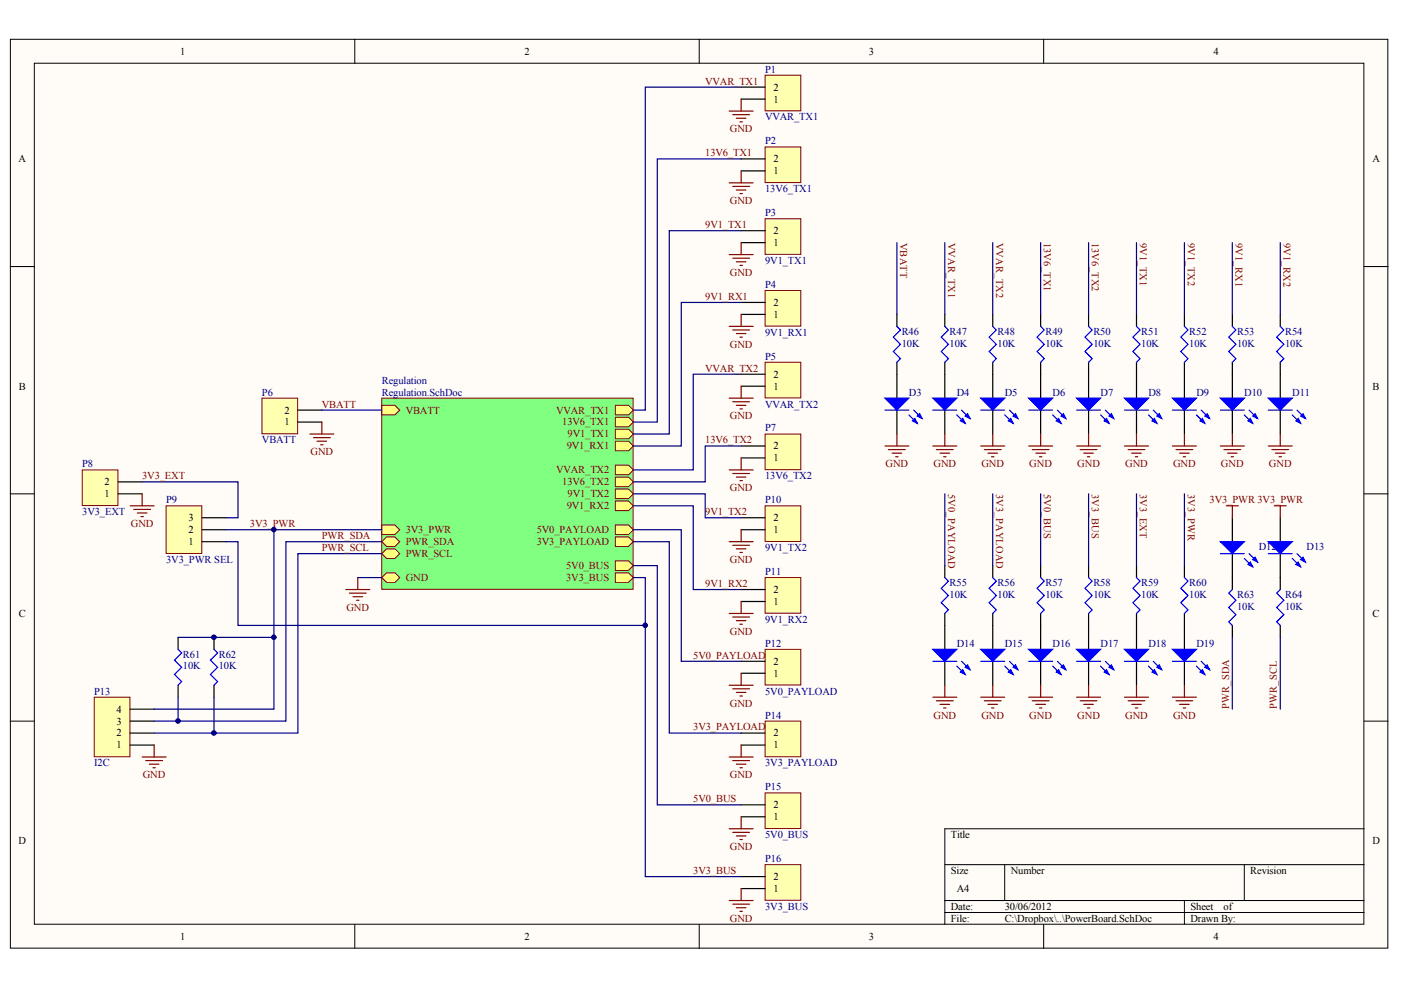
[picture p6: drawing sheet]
<svg xmlns="http://www.w3.org/2000/svg" width="297mm" height="210mm" viewBox="0 0 297 210" stroke-linecap="round" stroke-linejoin="round" font-family="sans-serif">
<g fill="#fffcf8" stroke="#000" stroke-width=".21">
<path d="M2.2 8.3h292v192.7h-292z"/>
<path d="M7.3 13.4h281.9v182.6h-281.9z"/>
</g>
<g fill="none" stroke="#000" stroke-width=".21">
<path d="M75.2 8.3v5.1M148.2 8.3v5.1M221.3 8.3v5.1M2.2 56.5h5.1M289.2 56.5h5.1M2.2 104.7h5.1M289.2 104.7h5.1M2.2 152.9h5.1M289.2 152.9h5.1M289.2 175.7h-88.9v20.3M75.2 196v5.1M148.2 196v5.1"/>
<path d="M200.3 183.3h88.9M200.3 190.9h88.9M200.3 193.5h88.9M213 183.3v7.6M221.3 196v5.1M251.1 190.9v5.1M263.8 183.3v7.6"/>
</g>
<path d="M80.9 84.4h53.3v40.5h-53.3z" fill="#80ff80" stroke="#800000" stroke-width=".21"/>
<g fill="#ffff80" stroke="#800000" stroke-width=".21">
<path d="M80.9 85.9h2.8l1 1.1-1 1h-2.8z" fill-rule="evenodd"/>
<path d="M80.9 122.5l1.1-1.1h1.7l1 1.1-1 1h-1.7z" fill-rule="evenodd"/>
<path d="M80.9 114.9l1.1-1.1h1.7l1 1.1-1 1h-1.7z" fill-rule="evenodd"/>
<path d="M80.9 117.4l1.1-1h1.7l1 1-1 1h-1.7z" fill-rule="evenodd"/>
<path d="M80.9 111.3h2.8l1 1-1 1h-2.8z" fill-rule="evenodd"/>
<path d="M130.5 121.4h2.8l1 1.1-1 1h-2.8z" fill-rule="evenodd"/>
<path d="M130.5 113.8h2.8l1 1.1-1 1h-2.8z" fill-rule="evenodd"/>
<path d="M130.5 118.9h2.8l1 1-1 1h-2.8z" fill-rule="evenodd"/>
<path d="M130.5 111.3h2.8l1 1-1 1h-2.8z" fill-rule="evenodd"/>
<path d="M130.5 93.5h2.8l1 1.1-1 1h-2.8z" fill-rule="evenodd"/>
<path d="M130.5 106.2h2.8l1 1-1 1.1h-2.8z" fill-rule="evenodd"/>
<path d="M130.5 91h2.8l1 1-1 1h-2.8z" fill-rule="evenodd"/>
<path d="M130.5 103.7h2.8l1 1-1 1h-2.8z" fill-rule="evenodd"/>
<path d="M130.5 88.5h2.8l1 1-1 1h-2.8z" fill-rule="evenodd"/>
<path d="M130.5 101.2h2.8l1 1-1 1h-2.8z" fill-rule="evenodd"/>
<path d="M130.5 85.9h2.8l1 1.1-1 1h-2.8z" fill-rule="evenodd"/>
<path d="M130.5 98.6h2.8l1 1-1 1h-2.8z" fill-rule="evenodd"/>
</g>
<path d="M55.5 84.4h7.6v7.6h-7.6z" fill="#ffffb0" stroke="#800000" stroke-width=".21"/>
<path d="M63.2 89.5h5M63.2 87h5" fill="none" stroke="#000" stroke-width=".25"/>
<path d="M65.7 92h5.1M66.5 92.8h3.5M67.2 93.5h2.1M68 94.3h.5M68.2 89.5v2.5M73.3 125h5.1M74.1 125.8h3.5M74.8 126.5h2.1M75.6 127.3h.5M75.9 122.5v2.5" fill="none" stroke="#800000" stroke-width=".25"/>
<path d="M68.2 87h12.7M75.9 122.5h5" fill="none" stroke="#000080" stroke-width=".25"/>
<path d="M162.2 15.9h7.6v7.6h-7.6z" fill="#ffffb0" stroke="#800000" stroke-width=".21"/>
<path d="M157.1 18.5h5.1M157.1 21h5.1" fill="none" stroke="#000" stroke-width=".25"/>
<path d="M154.6 23.5h5.1M155.4 24.3h3.5M156.1 25.1h2.1M156.9 25.8h.5M157.1 21v2.5" fill="none" stroke="#800000" stroke-width=".25"/>
<path d="M162.2 31.2h7.6v7.5h-7.6z" fill="#ffffb0" stroke="#800000" stroke-width=".21"/>
<path d="M157.1 36.2h5.1M157.1 33.7h5.1" fill="none" stroke="#000" stroke-width=".25"/>
<path d="M154.6 38.8h5.1M155.4 39.5h3.5M157.1 36.2v2.6M156.1 40.3h2.1M156.9 41h.5" fill="none" stroke="#800000" stroke-width=".25"/>
<path d="M162.2 46.4h7.6v7.5h-7.6z" fill="#ffffb0" stroke="#800000" stroke-width=".21"/>
<path d="M157.1 51.4h5.1M157.1 48.9h5.1" fill="none" stroke="#000" stroke-width=".25"/>
<path d="M154.6 54h5.1M155.4 54.7h3.5M156.1 55.5h2.1M156.9 56.3h.5M157.1 51.4v2.6" fill="none" stroke="#800000" stroke-width=".25"/>
<path d="M162.2 61.6h7.6v7.5h-7.6z" fill="#ffffb0" stroke="#800000" stroke-width=".21"/>
<path d="M157.1 66.7h5.1M157.1 64.1h5.1" fill="none" stroke="#000" stroke-width=".25"/>
<path d="M154.6 69.2h5.1M155.4 70h3.5M156.1 70.7h2.1M156.9 71.5h.5M157.1 66.7v2.5" fill="none" stroke="#800000" stroke-width=".25"/>
<path d="M162.2 76.8h7.6v7.6h-7.6z" fill="#ffffb0" stroke="#800000" stroke-width=".21"/>
<path d="M157.1 79.3h5.1M157.1 81.9h5.1" fill="none" stroke="#000" stroke-width=".25"/>
<path d="M154.6 84.4h5.1M155.4 85.2h3.5M156.1 85.9h2.1M156.9 86.7h.5M157.1 81.9v2.5" fill="none" stroke="#800000" stroke-width=".25"/>
<path d="M162.2 92h7.6v7.6h-7.6z" fill="#ffffb0" stroke="#800000" stroke-width=".21"/>
<path d="M157.1 97.1h5.1M157.1 94.6h5.1" fill="none" stroke="#000" stroke-width=".25"/>
<path d="M154.6 99.6h5.1M157.1 97.1v2.5M155.4 100.4h3.5M156.1 101.2h2.1M156.9 101.9h.5" fill="none" stroke="#800000" stroke-width=".25"/>
<path d="M162.2 107.2h7.6v7.6h-7.6z" fill="#ffffb0" stroke="#800000" stroke-width=".21"/>
<path d="M157.1 112.3h5.1M157.1 109.8h5.1" fill="none" stroke="#000" stroke-width=".25"/>
<path d="M154.6 114.9h5.1M155.4 115.6h3.5M156.1 116.4h2.1M156.9 117.1h.5M157.1 112.3v2.6" fill="none" stroke="#800000" stroke-width=".25"/>
<path d="M162.2 122.5h7.6v7.5h-7.6z" fill="#ffffb0" stroke="#800000" stroke-width=".21"/>
<path d="M157.1 127.5h5.1M157.1 125h5.1" fill="none" stroke="#000" stroke-width=".25"/>
<path d="M154.6 130.1h5.1M155.4 130.8h3.5M156.1 131.6h2.1M156.9 132.4h.5M157.1 127.5v2.6" fill="none" stroke="#800000" stroke-width=".25"/>
<path d="M162.2 137.7h7.6v7.5h-7.6z" fill="#ffffb0" stroke="#800000" stroke-width=".21"/>
<path d="M157.1 142.7h5.1M157.1 140.2h5.1" fill="none" stroke="#000" stroke-width=".25"/>
<path d="M154.6 145.3h5.1M155.4 146h3.5M156.1 146.8h2.1M156.9 147.6h.5M157.1 142.7v2.6" fill="none" stroke="#800000" stroke-width=".25"/>
<path d="M162.2 152.9h7.6v7.6h-7.6z" fill="#ffffb0" stroke="#800000" stroke-width=".21"/>
<path d="M157.1 158h5.1M157.1 155.4h5.1" fill="none" stroke="#000" stroke-width=".25"/>
<path d="M157.1 158v2.5M154.6 160.5h5.1M155.4 161.3h3.5M156.1 162h2.1M156.9 162.8h.5" fill="none" stroke="#800000" stroke-width=".25"/>
<path d="M162.2 168.1h7.6v7.6h-7.6z" fill="#ffffb0" stroke="#800000" stroke-width=".21"/>
<path d="M157.1 173.2h5.1M157.1 170.6h5.1" fill="none" stroke="#000" stroke-width=".25"/>
<path d="M154.6 175.7h5.1M155.4 176.5h3.5M156.1 177.2h2.1M156.9 178h.5M157.1 173.2v2.5" fill="none" stroke="#800000" stroke-width=".25"/>
<path d="M162.2 183.3h7.6v7.6h-7.6z" fill="#ffffb0" stroke="#800000" stroke-width=".21"/>
<path d="M157.1 188.4h5.1M157.1 185.9h5.1" fill="none" stroke="#000" stroke-width=".25"/>
<path d="M154.6 190.9h5.1M155.4 191.7h3.5M156.1 192.5h2.1M156.9 193.2h.5M157.1 188.4v2.5" fill="none" stroke="#800000" stroke-width=".25"/>
<path d="M157.1 18.5h-20.3v68.5h-2.5M157.1 33.7h-17.7v55.8h-5.1M157.1 48.9h-15.2v43.1h-7.6M157.1 64.1h-12.7v30.5h-10.1M157.1 79.3h-10.1v20.3h-12.7M157.1 94.6h-7.6v7.6h-15.2M134.3 104.7h15.2v5.1h7.6M134.3 107.2h12.7v17.8h10.1M134.3 112.3h10.1v27.9h12.7M134.3 114.9h7.6v40.5h15.2M134.3 119.9h5.1v50.7h17.7M134.3 122.5h2.5v63.4h20.3" fill="none" stroke="#000080" stroke-width=".25"/>
<path d="M35.2 107.2h7.6v10.1h-7.6z" fill="#ffffb0" stroke="#800000" stroke-width=".21"/>
<path d="M42.8 114.9h5.1M42.8 112.3h5.1M42.8 109.8h5.1" fill="none" stroke="#000" stroke-width=".25"/>
<path d="M17.4 99.6h7.6v7.6h-7.6z" fill="#ffffb0" stroke="#800000" stroke-width=".21"/>
<path d="M25.1 104.7h5M25.1 102.2h5" fill="none" stroke="#000" stroke-width=".25"/>
<path d="M27.6 107.2h5.1M28.4 108h3.5M29.1 108.8h2.1M29.9 109.5h.5M30.1 104.7v2.5" fill="none" stroke="#800000" stroke-width=".25"/>
<path d="M30.1 102.2h20.4v7.6h-2.6M47.9 114.9h2.6v17.7h86.3M47.9 112.3h33" fill="none" stroke="#000080" stroke-width=".25"/>
<path d="M20 147.8h7.5v12.7h-7.5z" fill="#ffffb0" stroke="#800000" stroke-width=".21"/>
<g fill="none" stroke="#000" stroke-width=".25">
<path d="M190.2 66.7v2.5M190.2 76.8v7.6M200.3 66.7v2.5M200.3 76.8v7.6M210.5 66.7v2.5M210.5 76.8v7.6M220.6 66.7v2.5M220.6 76.8v7.6M230.8 66.7v2.5M230.8 76.8v7.6M241 66.7v2.5M241 76.8v7.6"/>
<path d="M251.1 66.7v2.5M251.1 76.8v7.6M261.3 66.7v2.5M261.3 76.8v7.6M271.4 66.7v2.5M271.4 76.8v7.6M190.2 87v5M200.3 87v5M210.5 87v5M220.6 87v5M230.8 87v5M241 87v5"/>
<path d="M251.1 87v5M261.3 87v5M271.4 87v5M200.3 119.9v2.6M210.5 119.9v2.6M220.6 119.9v2.6M230.8 119.9v2.6M241 119.9v2.6M251.1 119.9v2.6M261.3 109.8v5.1M261.3 117.4v7.6M271.4 109.8v5.1"/>
<path d="M271.4 117.4v7.6M37.8 135.1v2.6M45.4 135.1v2.6M200.3 130.1v7.6M210.5 130.1v7.6M220.6 130.1v7.6M230.8 130.1v7.6M241 130.1v7.6M251.1 130.1v7.6M261.3 132.6v2.5M271.4 132.6v2.5M27.6 158h5.1"/>
<path d="M27.6 155.4h5.1M27.6 152.9h5.1M27.6 150.4h5.1M37.8 145.3v2.5M45.4 145.3v2.5M200.3 140.2v5.1M210.5 140.2v5.1M220.6 140.2v5.1M230.8 140.2v5.1M241 140.2v5.1M251.1 140.2v5.1"/>
</g>
<g fill="none" stroke="#800000" stroke-width=".25">
<path d="M187.6 94.6h5.1M188.4 95.3h3.5M189.1 96.1h2.1M189.9 96.8h.5M190.2 92v2.6M197.8 94.6h5.1M198.5 95.3h3.6M199.3 96.1h2M200.1 96.8h.5M200.3 92v2.6M207.9 94.6h5.1M208.7 95.3h3.6"/>
<path d="M209.5 96.1h2M210.2 96.8h.5M210.5 92v2.6M218.1 94.6h5.1M218.9 95.3h3.5M219.6 96.1h2.1M220.4 96.8h.5M220.6 92v2.6M228.3 94.6h5M229 95.3h3.6M229.8 96.1h2M230.5 96.8h.6"/>
<path d="M230.8 92v2.6M238.4 94.6h5.1M239.2 95.3h3.5M239.9 96.1h2.1M240.7 96.8h.5M241 92v2.6M248.6 94.6h5.1M249.3 95.3h3.6M250.1 96.1h2M250.9 96.8h.5M251.1 92v2.6M258.7 94.6h5.1"/>
<path d="M259.5 95.3h3.6M260.3 96.1h2M261 96.8h.5M261.3 92v2.6M268.9 94.6h5.1M269.7 95.3h3.5M270.4 96.1h2.1M271.2 96.8h.5M271.4 92v2.6M260 107.2h2.5M261.3 107.2v2.6M270.2 107.2h2.5"/>
<path d="M271.4 107.2v2.6M32.7 158v2.5M197.8 147.8h5.1M198.5 148.6h3.6M199.3 149.3h2M200.1 150.1h.5M200.3 145.3v2.5M207.9 147.8h5.1M208.7 148.6h3.6M209.5 149.3h2M210.2 150.1h.5M210.5 145.3v2.5"/>
<path d="M218.1 147.8h5.1M218.9 148.6h3.5M219.6 149.3h2.1M220.4 150.1h.5M220.6 145.3v2.5M228.3 147.8h5M229 148.6h3.6M229.8 149.3h2M230.5 150.1h.6M230.8 145.3v2.5M238.4 147.8h5.1M239.2 148.6h3.5"/>
<path d="M239.9 149.3h2.1M240.7 150.1h.5M241 145.3v2.5M248.6 147.8h5.1M249.3 148.6h3.6M250.1 149.3h2M250.9 150.1h.5M251.1 145.3v2.5M30.1 160.5h5.1M30.9 161.3h3.6M31.7 162h2M32.4 162.8h.5"/>
</g>
<g fill="#00f" stroke="#00f" stroke-width=".25">
<path d="M197.8 84.4h5.1l-2.6 2.6z"/>
<path d="M203.6 89.2l.5-.5 .5 1z"/>
<path d="M204.6 88.2l.5-.5 .6 1z"/>
<path d="M207.9 84.4h5.1l-2.5 2.6z"/>
<path d="M213.8 89.2l.5-.5 .5 1z"/>
<path d="M214.8 88.2l.5-.5 .5 1z"/>
<path d="M238.4 84.4h5.1l-2.5 2.6z"/>
<path d="M244.3 89.2l.5-.5 .5 1z"/>
<path d="M245.3 88.2l.5-.5 .5 1z"/>
<path d="M248.6 84.4h5.1l-2.6 2.6z"/>
<path d="M254.4 89.2l.5-.5 .5 1z"/>
<path d="M255.4 88.2l.5-.5 .6 1z"/>
<path d="M258.7 84.4h5.1l-2.5 2.6z"/>
<path d="M264.6 89.2l.5-.5 .5 1z"/>
<path d="M265.6 88.2l.5-.5 .5 1z"/>
<path d="M268.9 84.4h5.1l-2.6 2.6z"/>
<path d="M274.7 89.2l.5-.5 .6 1z"/>
<path d="M275.8 88.2l.5-.5 .5 1z"/>
<path d="M218.1 84.4h5.1l-2.6 2.6z"/>
<path d="M223.9 89.2l.5-.5 .6 1z"/>
<path d="M225 88.2l.5-.5 .5 1z"/>
<path d="M228.3 84.4h5l-2.5 2.6z"/>
<path d="M234.1 89.2l.5-.5 .5 1z"/>
<path d="M235.1 88.2l.5-.5 .5 1z"/>
<path d="M197.8 137.7h5.1l-2.6 2.5z"/>
<path d="M203.6 142.5l.5-.5 .5 1z"/>
<path d="M204.6 141.5l.5-.5 .6 1z"/>
<path d="M207.9 137.7h5.1l-2.5 2.5z"/>
<path d="M213.8 142.5l.5-.5 .5 1z"/>
<path d="M214.8 141.5l.5-.5 .5 1z"/>
<path d="M218.1 137.7h5.1l-2.6 2.5z"/>
<path d="M223.9 142.5l.5-.5 .6 1z"/>
<path d="M225 141.5l.5-.5 .5 1z"/>
<path d="M228.3 137.7h5l-2.5 2.5z"/>
<path d="M234.1 142.5l.5-.5 .5 1z"/>
<path d="M235.1 141.5l.5-.5 .5 1z"/>
<path d="M238.4 137.7h5.1l-2.5 2.5z"/>
<path d="M244.3 142.5l.5-.5 .5 1z"/>
<path d="M245.3 141.5l.5-.5 .5 1z"/>
<path d="M187.6 84.4h5.1l-2.5 2.6z"/>
<path d="M193.5 89.2l.5-.5 .5 1z"/>
<path d="M194.5 88.2l.5-.5 .5 1z"/>
<path d="M258.7 114.9h5.1l-2.5 2.5z"/>
<path d="M264.6 119.7l.5-.5 .5 1z"/>
<path d="M265.6 118.7l.5-.6 .5 1.1z"/>
<path d="M248.6 137.7h5.1l-2.6 2.5z"/>
<path d="M254.4 142.5l.5-.5 .5 1z"/>
<path d="M255.4 141.5l.5-.5 .6 1z"/>
<path d="M268.9 114.9h5.1l-2.6 2.5z"/>
<path d="M274.7 119.7l.5-.5 .6 1z"/>
<path d="M275.8 118.7l.5-.6 .5 1.1z"/>
</g>
<g fill="none" stroke="#00f" stroke-width=".25">
<path d="M190.2 69.2l.7 .8-1.5 1.5 1.5 1.5-1.5 1.5 1.5 1.5-.7 .8M200.3 69.2l.8 .8-1.5 1.5 1.5 1.5-1.5 1.5 1.5 1.5-.8 .8M210.5 69.2l.7 .8-1.5 1.5 1.5 1.5-1.5 1.5 1.5 1.5-.7 .8M220.6 69.2l.8 .8-1.5 1.5 1.5 1.5-1.5 1.5 1.5 1.5-.8 .8M230.8 69.2l.8 .8-1.6 1.5 1.6 1.5-1.6 1.5 1.6 1.5-.8 .8M241 69.2l.7 .8-1.5 1.5 1.5 1.5-1.5 1.5 1.5 1.5-.7 .8M251.1 69.2l.8 .8-1.5 1.5 1.5 1.5-1.5 1.5 1.5 1.5-.8 .8M261.3 69.2l.7 .8-1.5 1.5 1.5 1.5-1.5 1.5 1.5 1.5-.7 .8M271.4 69.2l.8 .8-1.5 1.5 1.5 1.5-1.5 1.5 1.5 1.5-.8 .8M187.6 87h5.1M192.7 88l1.8 1.7M193.7 87l1.8 1.7"/>
<path d="M197.8 87h5.1M202.9 88l1.7 1.7M203.9 87l1.8 1.7M207.9 87h5.1M213 88l1.8 1.7M214 87l1.8 1.7M218.1 87h5.1M223.2 88l1.8 1.7M224.2 87l1.8 1.7M228.3 87h5M233.3 88l1.8 1.7M234.4 87l1.7 1.7"/>
<path d="M238.4 87h5.1M243.5 88l1.8 1.7M244.5 87l1.8 1.7M248.6 87h5.1M253.7 88l1.7 1.7M254.7 87l1.8 1.7M258.7 87h5.1M263.8 88l1.8 1.7M264.8 87l1.8 1.7M268.9 87h5.1M274 88l1.8 1.7M275 87l1.8 1.7"/>
<path d="M258.7 117.4h5.1M263.8 118.4l1.8 1.8M264.8 117.4l1.8 1.8M268.9 117.4h5.1M274 118.4l1.8 1.8M275 117.4l1.8 1.8M37.8 137.7l.7 .7-1.5 1.6 1.5 1.5-1.5 1.5 1.5 1.5-.7 .8M45.4 137.7l.7 .7-1.5 1.6 1.5 1.5-1.5 1.5 1.5 1.5-.7 .8M200.3 122.5l.8 .7-1.5 1.5 1.5 1.6-1.5 1.5 1.5 1.5-.8 .8M210.5 122.5l.7 .7-1.5 1.5 1.5 1.6-1.5 1.5 1.5 1.5-.7 .8M220.6 122.5l.8 .7-1.5 1.5 1.5 1.6-1.5 1.5 1.5 1.5-.8 .8M230.8 122.5l.8 .7-1.6 1.5 1.6 1.6-1.6 1.5 1.6 1.5-.8 .8"/>
<path d="M241 122.5l.7 .7-1.5 1.5 1.5 1.6-1.5 1.5 1.5 1.5-.7 .8M251.1 122.5l.8 .7-1.5 1.5 1.5 1.6-1.5 1.5 1.5 1.5-.8 .8M261.3 125l-.8 .8 1.5 1.5-1.5 1.5 1.5 1.5-1.5 1.5 .8 .8M271.4 125l-.7 .8 1.5 1.5-1.5 1.5 1.5 1.5-1.5 1.5 .7 .8M197.8 140.2h5.1M202.9 141.2l1.7 1.8M203.9 140.2l1.8 1.8M207.9 140.2h5.1M213 141.2l1.8 1.8M214 140.2l1.8 1.8M218.1 140.2h5.1M223.2 141.2l1.8 1.8"/>
<path d="M224.2 140.2l1.8 1.8M228.3 140.2h5M233.3 141.2l1.8 1.8M234.4 140.2l1.7 1.8M238.4 140.2h5.1M243.5 141.2l1.8 1.8M244.5 140.2l1.8 1.8M248.6 140.2h5.1M253.7 141.2l1.7 1.8M254.7 140.2l1.8 1.8"/>
</g>
<g fill="none" stroke="#000080" stroke-width=".25">
<path d="M190.2 51.4v15.3M200.3 51.4v15.3M210.5 51.4v15.3M220.6 51.4v15.3M230.8 51.4v15.3M241 51.4v15.3M251.1 51.4v15.3M261.3 51.4v15.3M271.4 51.4v15.3M58.1 112.3v38.1h-25.4M80.9 117.4h-17.7v38h-30.5M80.9 114.9h-20.3v38h-22.8"/>
<path d="M200.3 104.7v15.2M210.5 104.7v15.2M220.6 104.7v15.2M230.8 104.7v15.2M241 104.7v15.2M251.1 104.7v15.2M37.8 135.1h20.3M261.3 135.1v15.3M271.4 135.1v15.3M32.7 152.9h5.1M37.8 147.8v5.1M45.4 147.8v7.6"/>
</g>
<g fill="#000080" stroke="#000080" stroke-width=".21">
<circle cx="37.7" cy="152.9" r=".48"/>
<circle cx="45.3" cy="155.4" r=".49"/>
<circle cx="45.3" cy="135.1" r=".49"/>
<circle cx="58.1" cy="135.1" r=".48"/>
<circle cx="58.1" cy="112.3" r=".48"/>
<circle cx="136.8" cy="132.6" r=".48"/>
</g>
<g font-size="2.2">
<text x="38.2" y="11.6">1</text>
<text x="111.2" y="11.6">2</text>
<text x="184.2" y="11.6">3</text>
<text x="257.3" y="11.6">4</text>
<text x="164" y="21.7">1</text>
<text x="164" y="19.2">2</text>
<text x="4" y="34.4">A</text>
<text x="164" y="34.4">2</text>
<text x="291" y="34.4">A</text>
<text x="164" y="37">1</text>
<text x="164" y="52.2">1</text>
<text x="164" y="49.6">2</text>
<text x="164" y="64.8">2</text>
<text x="164" y="67.4">1</text>
<text x="4" y="82.6">B</text>
<text x="164" y="82.6">1</text>
<text x="164" y="80.1">2</text>
<text x="291" y="82.6">B</text>
<text x="60.3" y="87.7">2</text>
<text x="60.3" y="90.2">1</text>
<text x="164" y="95.3">2</text>
<text x="164" y="97.8">1</text>
<text x="22.2" y="105.4">1</text>
<text x="22.2" y="102.9">2</text>
<text x="40" y="113">2</text>
<text x="40" y="110.5">3</text>
<text x="164" y="113">1</text>
<text x="164" y="110.5">2</text>
<text x="40" y="115.6">1</text>
<text x="164" y="125.7">2</text>
<text x="4" y="130.8">C</text>
<text x="164" y="128.3">1</text>
<text x="291" y="130.8">C</text>
<text x="164" y="143.5">1</text>
<text x="164" y="140.9">2</text>
<text x="24.7" y="153.6">3</text>
<text x="24.7" y="151.1">4</text>
<text x="24.7" y="158.7">1</text>
<text x="24.7" y="156.1">2</text>
<text x="164" y="158.7">1</text>
<text x="164" y="156.1">2</text>
<text x="164" y="173.9">1</text>
<text x="164" y="171.4">2</text>
<text x="4" y="179">D</text>
<text x="201.6" y="177.7">Title</text>
<text x="291" y="179">D</text>
<text x="201.6" y="185.3">Size</text>
<text x="214.3" y="185.3">Number</text>
<text x="265.1" y="185.3">Revision</text>
<text x="164" y="189.1">1</text>
<text x="164" y="186.6">2</text>
<text x="202.9" y="189.1">A4</text>
<text x="201.6" y="192.9">Date:</text>
<text x="201.6" y="195.5">File:</text>
<text x="213" y="192.9">30/06/2012</text>
<text x="213" y="195.5">C:\Dropbox\..\PowerBoard.SchDoc</text>
<text x="252.4" y="192.9">Sheet</text>
<text x="252.4" y="195.5">Drawn By:</text>
<text x="259.4" y="192.9">of</text>
<text x="38.2" y="199.3">1</text>
<text x="111.2" y="199.3">2</text>
<text x="184.2" y="199.3">3</text>
<text x="257.3" y="199.3">4</text>
</g>
<g font-size="2.2" fill="#800000">
<text x="149.5" y="17.9">VVAR_TX1</text>
<text x="154.7" y="28.1">GND</text>
<text x="149.5" y="33.1">13V6_TX1</text>
<text x="154.7" y="43.3">GND</text>
<text x="149.5" y="48.4">9V1_TX1</text>
<text x="190.9" y="51.4" transform="rotate(90 190.9 51.4)">VBATT</text>
<text x="201" y="51.4" transform="rotate(90 201 51.4)">VVAR_TX1</text>
<text x="211.2" y="51.4" transform="rotate(90 211.2 51.4)">VVAR_TX2</text>
<text x="221.3" y="51.4" transform="rotate(90 221.3 51.4)">13V6_TX1</text>
<text x="231.5" y="51.4" transform="rotate(90 231.5 51.4)">13V6_TX2</text>
<text x="241.7" y="51.4" transform="rotate(90 241.7 51.4)">9V1_TX1</text>
<text x="251.8" y="51.4" transform="rotate(90 251.8 51.4)">9V1_TX2</text>
<text x="262" y="51.4" transform="rotate(90 262 51.4)">9V1_RX1</text>
<text x="272.1" y="51.4" transform="rotate(90 272.1 51.4)">9V1_RX2</text>
<text x="154.7" y="58.5">GND</text>
<text x="149.5" y="63.6">9V1_RX1</text>
<text x="154.7" y="73.7">GND</text>
<text x="149.5" y="78.8">VVAR_TX2</text>
<text x="68.2" y="86.4">VBATT</text>
<text x="86" y="87.7">VBATT</text>
<text x="117.9" y="87.7">VVAR_TX1</text>
<text x="154.7" y="88.9">GND</text>
<text x="119.2" y="90.2">13V6_TX1</text>
<text x="120.2" y="95.3">9V1_RX1</text>
<text x="120.3" y="92.7">9V1_TX1</text>
<text x="149.5" y="94">13V6_TX2</text>
<text x="30.1" y="101.6">3V3_EXT</text>
<text x="65.8" y="96.6">GND</text>
<text x="117.9" y="100.4">VVAR_TX2</text>
<text x="187.7" y="99.1">GND</text>
<text x="197.9" y="99.1">GND</text>
<text x="208.1" y="99.1">GND</text>
<text x="218.2" y="99.1">GND</text>
<text x="228.4" y="99.1">GND</text>
<text x="238.5" y="99.1">GND</text>
<text x="248.7" y="99.1">GND</text>
<text x="258.9" y="99.1">GND</text>
<text x="269" y="99.1">GND</text>
<text x="119.2" y="102.9">13V6_TX2</text>
<text x="120.2" y="108">9V1_RX2</text>
<text x="120.3" y="105.4">9V1_TX2</text>
<text x="154.7" y="104.2">GND</text>
<text x="201" y="104.7" transform="rotate(90 201 104.7)">5V0_PAYLOAD</text>
<text x="211.2" y="104.7" transform="rotate(90 211.2 104.7)">3V3_PAYLOAD</text>
<text x="221.3" y="104.7" transform="rotate(90 221.3 104.7)">5V0_BUS</text>
<text x="231.5" y="104.7" transform="rotate(90 231.5 104.7)">3V3_BUS</text>
<text x="241.7" y="104.7" transform="rotate(90 241.7 104.7)">3V3_EXT</text>
<text x="251.8" y="104.7" transform="rotate(90 251.8 104.7)">3V3_PWR</text>
<text x="256.5" y="106.7">3V3_PWR 3V3_PWR</text>
<text x="27.7" y="111.8">GND</text>
<text x="53" y="111.8">3V3_PWR</text>
<text x="86" y="113">3V3_PWR</text>
<text x="113.8" y="113">5V0_PAYLOAD</text>
<text x="149.5" y="109.2">9V1_TX2</text>
<text x="68.2" y="114.3">PWR_SDA</text>
<text x="68.2" y="116.8">PWR_SCL</text>
<text x="86" y="115.6">PWR_SDA</text>
<text x="86" y="118.1">PWR_SCL</text>
<text x="113.8" y="115.6">3V3_PAYLOAD</text>
<text x="154.7" y="119.4">GND</text>
<text x="86" y="123.2">GND</text>
<text x="120" y="123.2">3V3_BUS</text>
<text x="120" y="120.6">5V0_BUS</text>
<text x="149.5" y="124.4">9V1_RX2</text>
<text x="73.4" y="129.5">GND</text>
<text x="154.7" y="134.6">GND</text>
<text x="147" y="139.7">5V0_PAYLOAD</text>
<text x="154.7" y="149.8">GND</text>
<text x="147" y="154.9">3V3_PAYLOAD</text>
<text x="197.9" y="152.3">GND</text>
<text x="208.1" y="152.3">GND</text>
<text x="218.2" y="152.3">GND</text>
<text x="228.4" y="152.3">GND</text>
<text x="238.5" y="152.3">GND</text>
<text x="248.7" y="152.3">GND</text>
<text x="260.6" y="150.4" transform="rotate(-90 260.6 150.4)">PWR_SDA</text>
<text x="270.7" y="150.4" transform="rotate(-90 270.7 150.4)">PWR_SCL</text>
<text x="30.3" y="165">GND</text>
<text x="154.7" y="165">GND</text>
<text x="147" y="170.1">5V0_BUS</text>
<text x="147" y="185.3">3V3_BUS</text>
<text x="154.7" y="180.2">GND</text>
<text x="154.7" y="195.5">GND</text>
</g>
<g font-size="2.2" fill="#000080">
<text x="162.2" y="15.4">P1</text>
<text x="162.2" y="25.5">VVAR_TX1</text>
<text x="162.2" y="30.6">P2</text>
<text x="162.2" y="40.8">13V6_TX1</text>
<text x="162.2" y="45.8">P3</text>
<text x="162.2" y="56">9V1_TX1</text>
<text x="162.2" y="61">P4</text>
<text x="162.2" y="71.2">9V1_RX1</text>
<text x="191.2" y="70.9">R46</text>
<text x="201.3" y="70.9">R47</text>
<text x="211.5" y="70.9">R48</text>
<text x="221.7" y="70.9">R49</text>
<text x="231.8" y="70.9">R50</text>
<text x="242" y="70.9">R51</text>
<text x="252.1" y="70.9">R52</text>
<text x="262.3" y="70.9">R53</text>
<text x="272.5" y="70.9">R54</text>
<text x="162.2" y="76.3">P5</text>
<text x="191.2" y="73.5">10K</text>
<text x="201.3" y="73.5">10K</text>
<text x="211.5" y="73.5">10K</text>
<text x="221.7" y="73.5">10K</text>
<text x="231.8" y="73.5">10K</text>
<text x="242" y="73.5">10K</text>
<text x="252.1" y="73.5">10K</text>
<text x="262.3" y="73.5">10K</text>
<text x="272.5" y="73.5">10K</text>
<text x="55.5" y="83.9">P6</text>
<text x="80.9" y="81.3">Regulation</text>
<text x="80.9" y="83.9">Regulation.SchDoc</text>
<text x="192.7" y="83.9">D3</text>
<text x="202.9" y="83.9">D4</text>
<text x="213" y="83.9">D5</text>
<text x="223.2" y="83.9">D6</text>
<text x="233.3" y="83.9">D7</text>
<text x="243.5" y="83.9">D8</text>
<text x="253.7" y="83.9">D9</text>
<text x="263.8" y="83.9">D10</text>
<text x="274" y="83.9">D11</text>
<text x="162.2" y="86.4">VVAR_TX2</text>
<text x="55.5" y="94">VBATT</text>
<text x="162.2" y="91.5">P7</text>
<text x="17.4" y="99.1">P8</text>
<text x="162.2" y="101.6">13V6_TX2</text>
<text x="35.2" y="106.7">P9</text>
<text x="162.2" y="106.7">P10</text>
<text x="17.4" y="109.2">3V3_EXT</text>
<text x="35.2" y="119.4">3V3_PWR SEL</text>
<text x="162.2" y="116.8">9V1_TX2</text>
<text x="266.9" y="116.6">D12</text>
<text x="277" y="116.6">D13</text>
<text x="162.2" y="121.9">P11</text>
<text x="201.3" y="124.2">R55</text>
<text x="211.5" y="124.2">R56</text>
<text x="221.7" y="124.2">R57</text>
<text x="231.8" y="124.2">R58</text>
<text x="242" y="124.2">R59</text>
<text x="252.1" y="124.2">R60</text>
<text x="201.3" y="126.7">10K</text>
<text x="211.5" y="126.7">10K</text>
<text x="221.7" y="126.7">10K</text>
<text x="231.8" y="126.7">10K</text>
<text x="242" y="126.7">10K</text>
<text x="252.1" y="126.7">10K</text>
<text x="262.3" y="129.3">10K</text>
<text x="262.3" y="126.7">R63</text>
<text x="272.5" y="129.3">10K</text>
<text x="272.5" y="126.7">R64</text>
<text x="162.2" y="132.1">9V1_RX2</text>
<text x="162.2" y="137.1">P12</text>
<text x="202.9" y="137.1">D14</text>
<text x="213" y="137.1">D15</text>
<text x="223.2" y="137.1">D16</text>
<text x="233.3" y="137.1">D17</text>
<text x="243.5" y="137.1">D18</text>
<text x="253.7" y="137.1">D19</text>
<text x="38.8" y="141.9">10K</text>
<text x="38.8" y="139.4">R61</text>
<text x="46.4" y="141.9">10K</text>
<text x="46.4" y="139.4">R62</text>
<text x="20" y="147.3">P13</text>
<text x="162.2" y="147.3">5V0_PAYLOAD</text>
<text x="162.2" y="152.3">P14</text>
<text x="20" y="162.5">I2C</text>
<text x="162.2" y="162.5">3V3_PAYLOAD</text>
<text x="162.2" y="167.6">P15</text>
<text x="162.2" y="177.7">5V0_BUS</text>
<text x="162.2" y="182.8">P16</text>
<text x="162.2" y="192.9">3V3_BUS</text>
</g>
</svg>
